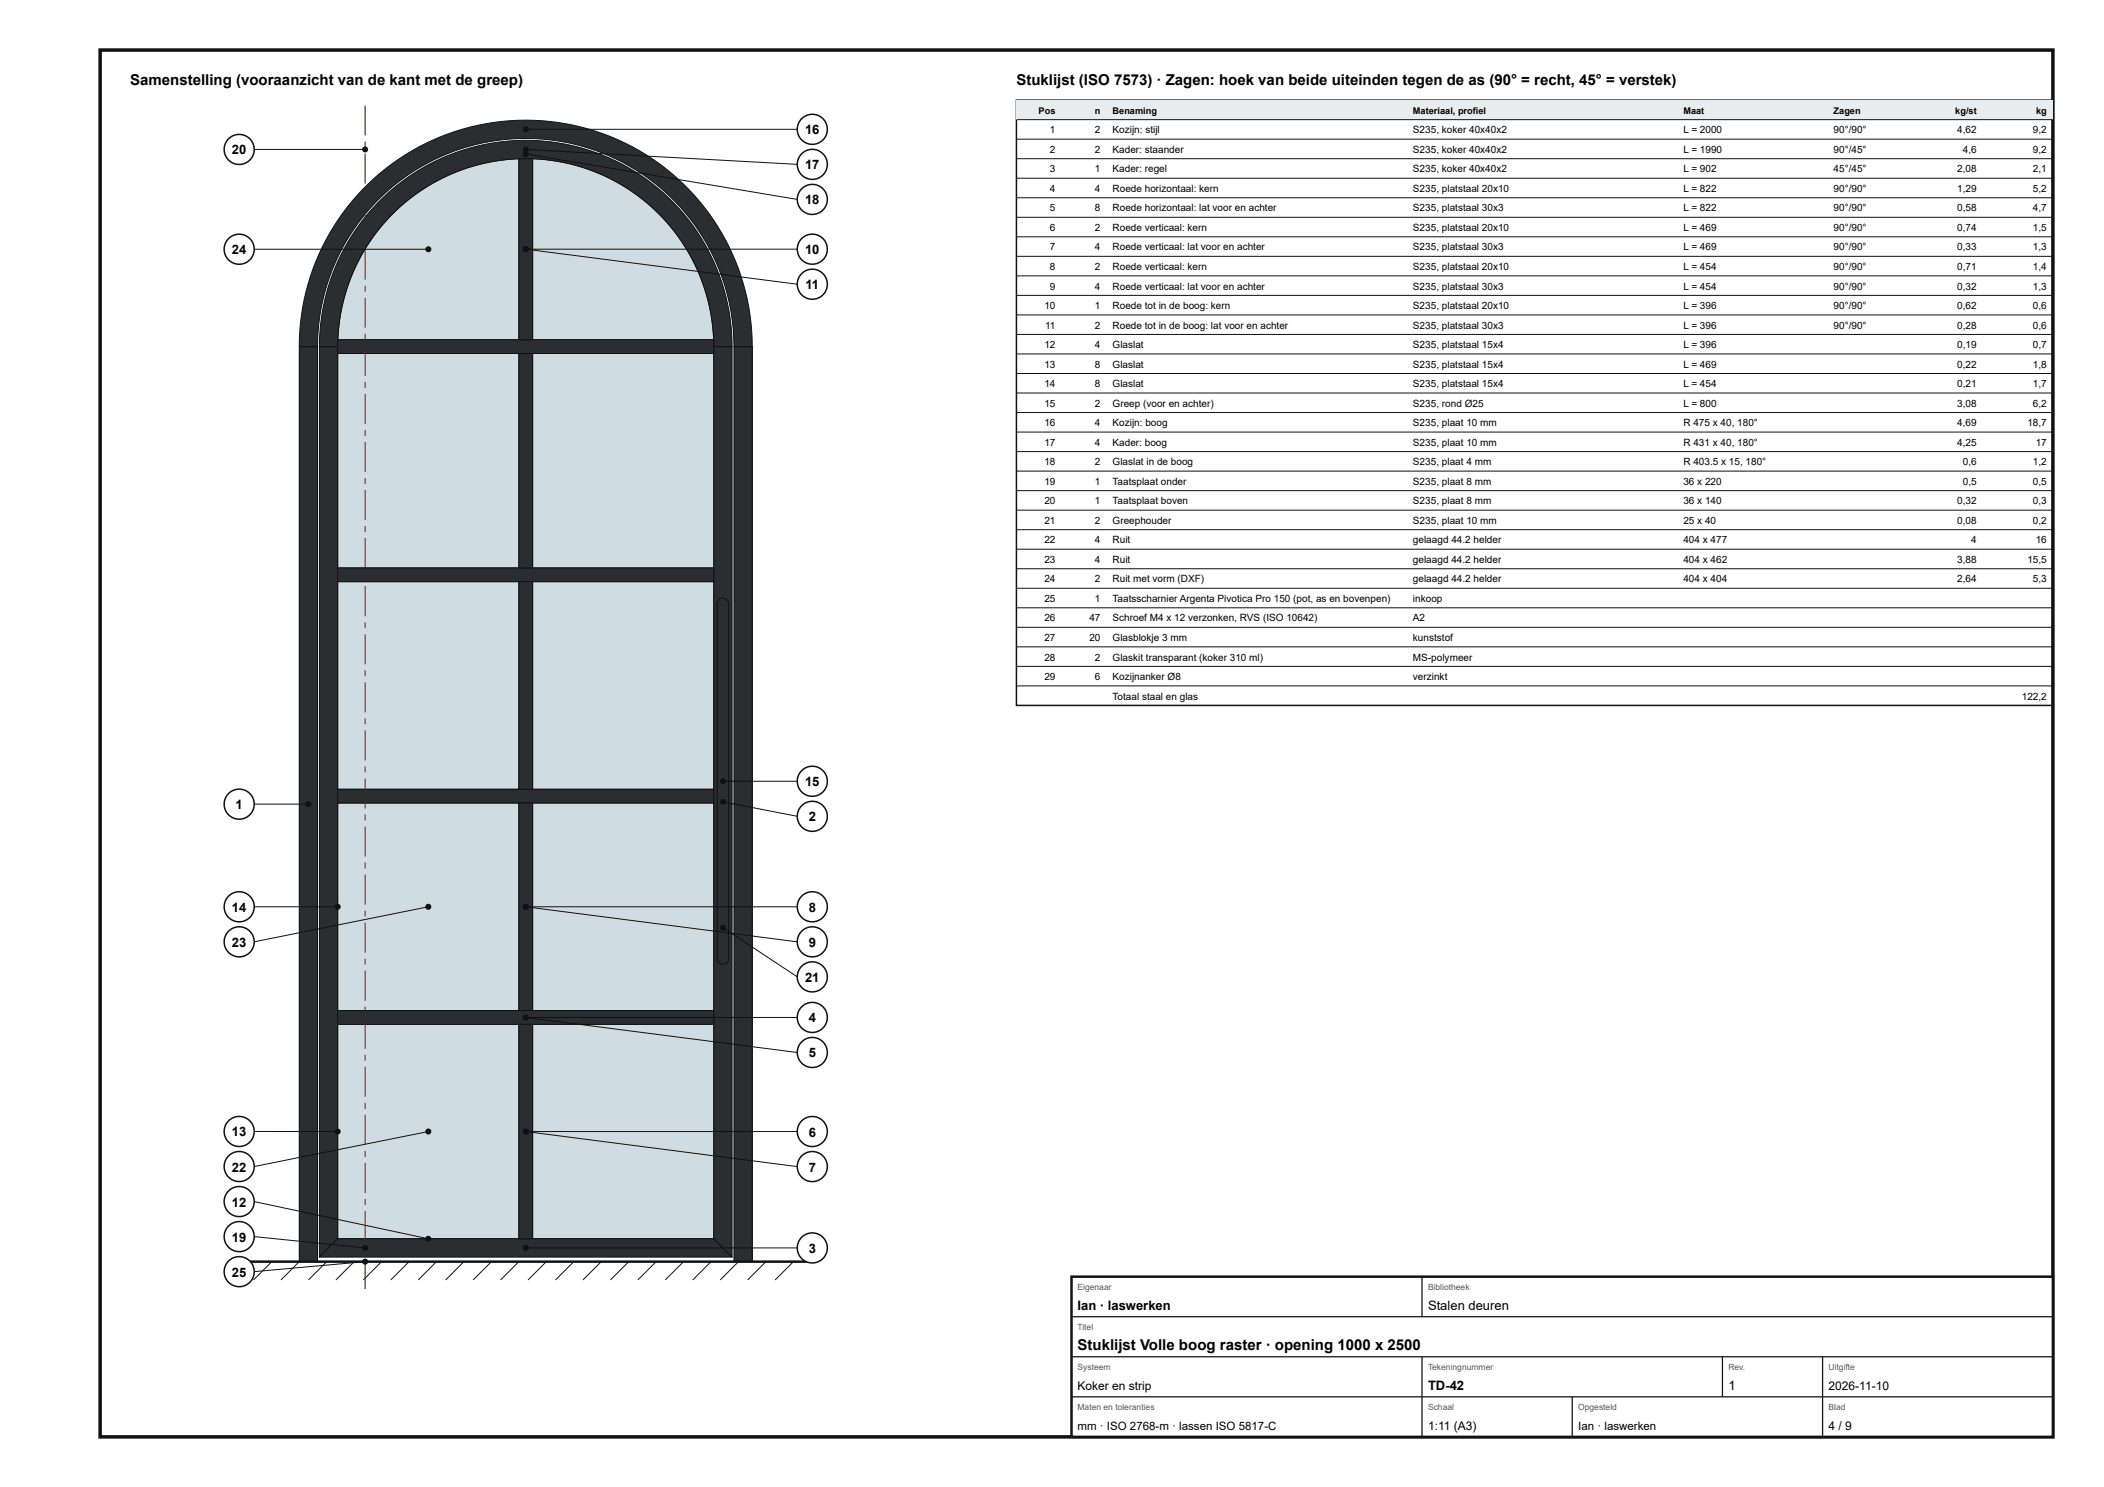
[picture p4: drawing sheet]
<svg xmlns="http://www.w3.org/2000/svg" width="420mm" height="297mm" viewBox="0 0 420 297" stroke-linecap="round" stroke-linejoin="round" font-family="sans-serif">
<path d="M20 10h390v277h-390z" fill="none" stroke="#111" stroke-width=".7" stroke-linecap="butt"/>
<path d="M67.4 204.6h36.2v42.8h-36.2z" fill="#cfdde3"/>
<path d="M67.4 204.6h36.2v42.8h-36.2z" fill="none" stroke="#111" stroke-width=".2"/>
<path d="M106.4 204.6h36.2v42.8h-36.2z" fill="#cfdde3"/>
<path d="M106.4 204.6h36.2v42.8h-36.2z" fill="none" stroke="#111" stroke-width=".2"/>
<path d="M67.4 160.4h36.2v41.4h-36.2z" fill="#cfdde3"/>
<path d="M67.4 160.4h36.2v41.4h-36.2z" fill="none" stroke="#111" stroke-width=".2"/>
<path d="M106.4 160.4h36.2v41.4h-36.2z" fill="#cfdde3"/>
<path d="M106.4 160.4h36.2v41.4h-36.2z" fill="none" stroke="#111" stroke-width=".2"/>
<path d="M67.4 116.2h36.2v41.4h-36.2z" fill="#cfdde3"/>
<path d="M67.4 116.2h36.2v41.4h-36.2z" fill="none" stroke="#111" stroke-width=".2"/>
<path d="M106.4 116.2h36.2v41.4h-36.2z" fill="#cfdde3"/>
<path d="M106.4 116.2h36.2v41.4h-36.2z" fill="none" stroke="#111" stroke-width=".2"/>
<path d="M67.4 70.6h36.2v42.8h-36.2z" fill="#cfdde3"/>
<path d="M67.4 70.6h36.2v42.8h-36.2z" fill="none" stroke="#111" stroke-width=".2"/>
<path d="M106.4 70.6h36.2v42.8h-36.2z" fill="#cfdde3"/>
<path d="M106.4 70.6h36.2v42.8h-36.2z" fill="none" stroke="#111" stroke-width=".2"/>
<path d="M78.4 42.7a37.5 37.5 0 0 1 25.2-11v36.2h-36.1a37.5 37.5 0 0 1 10.9-25.2z" fill="#cfdde3"/>
<path d="M78.4 42.7a37.5 37.5 0 0 1 25.2-11v36.2h-36.1a37.5 37.5 0 0 1 10.9-25.2z" fill="none" stroke="#111" stroke-width=".2"/>
<path d="M106.4 31.7a37.6 37.6 0 0 1 36.1 36.2h-36.1z" fill="#cfdde3"/>
<path d="M106.4 31.7a37.6 37.6 0 0 1 36.1 36.2h-36.1z" fill="none" stroke="#111" stroke-width=".2"/>
<path d="M59.8 69.2h3.6v182.8h-3.6z" fill="#2b2e31"/>
<path d="M59.8 69.2h3.6v182.8h-3.6z" fill="none" stroke="#111" stroke-width=".2"/>
<path d="M146.6 69.2h3.6v182.8h-3.6z" fill="#2b2e31"/>
<path d="M146.6 69.2h3.6v182.8h-3.6z" fill="none" stroke="#111" stroke-width=".2"/>
<path d="M72.5 37.8a45.2 45.2 0 0 1 49.4-10.5 45.2 45.2 0 0 1 28.3 41.9h-3.6a41.6 41.6 0 0 0-41.6-41.5 41.6 41.6 0 0 0-41.6 41.5h-3.6a45.2 45.2 0 0 1 12.7-31.4z" fill="#2b2e31"/>
<path d="M72.5 37.8a45.2 45.2 0 0 1 49.4-10.5 45.2 45.2 0 0 1 28.3 41.9h-3.6a41.6 41.6 0 0 0-41.6-41.5 41.6 41.6 0 0 0-41.6 41.5h-3.6a45.2 45.2 0 0 1 12.7-31.4z" fill="none" stroke="#111" stroke-width=".2"/>
<path d="M63.8 69.2h3.6v178.2l-3.6 3.7z" fill="#2b2e31"/>
<path d="M63.8 69.2h3.6v178.2l-3.6 3.7z" fill="none" stroke="#111" stroke-width=".2"/>
<path d="M142.6 69.2h3.6v181.9l-3.6-3.7z" fill="#2b2e31"/>
<path d="M142.6 69.2h3.6v181.9l-3.6-3.7z" fill="none" stroke="#111" stroke-width=".2"/>
<path d="M67.4 247.4h75.2l3.6 3.7h-82.4z" fill="#2b2e31"/>
<path d="M67.4 247.4h75.2l3.6 3.7h-82.4z" fill="none" stroke="#111" stroke-width=".2"/>
<path d="M75.3 40.6a41.2 41.2 0 0 1 45.1-9.6 41.2 41.2 0 0 1 25.8 38.2h-3.6a37.6 37.6 0 0 0-37.6-37.5 37.6 37.6 0 0 0-37.6 37.5h-3.6a41.2 41.2 0 0 1 11.5-28.6z" fill="#2b2e31"/>
<path d="M75.3 40.6a41.2 41.2 0 0 1 45.1-9.6 41.2 41.2 0 0 1 25.8 38.2h-3.6a37.6 37.6 0 0 0-37.6-37.5 37.6 37.6 0 0 0-37.6 37.5h-3.6a41.2 41.2 0 0 1 11.5-28.6z" fill="none" stroke="#111" stroke-width=".2"/>
<path d="M67.4 201.8h75.2v2.8h-75.2z" fill="#2b2e31"/>
<path d="M67.4 201.8h75.2v2.8h-75.2z" fill="none" stroke="#111" stroke-width=".2"/>
<path d="M67.4 157.6h75.2v2.8h-75.2z" fill="#2b2e31"/>
<path d="M67.4 157.6h75.2v2.8h-75.2z" fill="none" stroke="#111" stroke-width=".2"/>
<path d="M67.4 113.4h75.2v2.8h-75.2z" fill="#2b2e31"/>
<path d="M67.4 113.4h75.2v2.8h-75.2z" fill="none" stroke="#111" stroke-width=".2"/>
<path d="M103.6 204.6h2.8v42.8h-2.8z" fill="#2b2e31"/>
<path d="M103.6 204.6h2.8v42.8h-2.8z" fill="none" stroke="#111" stroke-width=".2"/>
<path d="M103.6 160.4h2.8v41.4h-2.8z" fill="#2b2e31"/>
<path d="M103.6 160.4h2.8v41.4h-2.8z" fill="none" stroke="#111" stroke-width=".2"/>
<path d="M103.6 116.2h2.8v41.4h-2.8z" fill="#2b2e31"/>
<path d="M103.6 116.2h2.8v41.4h-2.8z" fill="none" stroke="#111" stroke-width=".2"/>
<path d="M103.6 70.6h2.8v42.8h-2.8z" fill="#2b2e31"/>
<path d="M103.6 70.6h2.8v42.8h-2.8z" fill="none" stroke="#111" stroke-width=".2"/>
<path d="M67.4 67.9h75.2v2.7h-75.2z" fill="#2b2e31"/>
<path d="M67.4 67.9h75.2v2.7h-75.2z" fill="none" stroke="#111" stroke-width=".2"/>
<path d="M103.6 31.7h2.8v36.2h-2.8z" fill="#2b2e31"/>
<path d="M103.6 31.7h2.8v36.2h-2.8z" fill="none" stroke="#111" stroke-width=".2"/>
<path d="M72.8 251.5h.2v6h-.2zM72.8 249.1h.2v1.2h-.2zM72.8 241.9h.2v6h-.2zM72.8 239.5h.2v1.2h-.2zM72.8 232.3h.2v6h-.2zM72.8 229.9h.2v1.2h-.2zM72.8 222.7h.2v6h-.2zM72.8 220.3h.2v1.2h-.2zM72.8 213.1h.2v6h-.2zM72.8 210.7h.2v1.2h-.2zM72.8 203.5h.2v6h-.2zM72.8 201.1h.2v1.2h-.2zM72.8 193.9h.2v6h-.2zM72.8 191.5h.2v1.2h-.2zM72.8 184.3h.2v6h-.2zM72.8 181.9h.2v1.2h-.2zM72.8 174.7h.2v6h-.2zM72.8 172.3h.2v1.2h-.2zM72.8 165.1h.2v6h-.2zM72.8 162.7h.2v1.2h-.2zM72.8 155.5h.2v6h-.2zM72.8 153.1h.2v1.2h-.2zM72.8 145.9h.2v6h-.2zM72.8 143.5h.2v1.2h-.2zM72.8 136.3h.2v6h-.2zM72.8 133.9h.2v1.2h-.2zM72.8 126.7h.2v6h-.2zM72.8 124.3h.2v1.2h-.2zM72.8 117.1h.2v6h-.2zM72.8 114.7h.2v1.2h-.2zM72.8 107.5h.2v6h-.2zM72.8 105.1h.2v1.2h-.2zM72.8 97.9h.2v6h-.2zM72.8 95.5h.2v1.2h-.2zM72.8 88.3h.2v6h-.2zM72.8 85.9h.2v1.2h-.2zM72.8 78.7h.2v6h-.2zM72.8 76.3h.2v1.2h-.2zM72.8 69.1h.2v6h-.2zM72.8 66.7h.2v1.2h-.2zM72.8 59.5h.2v6h-.2zM72.8 57.1h.2v1.2h-.2zM72.8 49.9h.2v6h-.2zM72.8 47.5h.2v1.2h-.2zM72.8 40.3h.2v6h-.2zM72.8 37.9h.2v1.2h-.2zM72.8 30.7h.2v6h-.2zM72.8 28.3h.2v1.2h-.2zM72.8 21.1h.2v6h-.2z" fill="#b00"/>
<path d="M143.6 119.8a1.15 1.15 0 0 1 1.2-.2 1.15 1.15 0 0 1 .7 1v70.9a1.14 1.14 0 0 1-1.1 1.1 1.14 1.14 0 0 1-1.2-1.1v-70.9z" fill="#2b2e31"/>
<g fill="none" stroke="#111" stroke-width=".2">
<path d="M143.6 119.8a1.15 1.15 0 0 1 1.2-.2 1.15 1.15 0 0 1 .7 1v70.9a1.14 1.14 0 0 1-1.1 1.1 1.14 1.14 0 0 1-1.2-1.1v-70.9zM48.8 252l-3.7 3.7M54.3 252l-3.7 3.7M59.8 252l-3.7 3.7M65.2 252l-3.6 3.7M70.7 252l-3.6 3.7M76.2 252l-3.6 3.7M81.7 252l-3.7 3.7M87.2 252l-3.7 3.7M92.7 252l-3.7 3.7M98.1 252l-3.6 3.7M103.6 252l-3.6 3.7"/>
<path d="M109.1 252l-3.6 3.7M114.6 252l-3.7 3.7M120.1 252l-3.7 3.7M125.6 252l-3.7 3.7M131 252l-3.6 3.7M136.5 252l-3.6 3.7M142 252l-3.7 3.7M147.5 252l-3.7 3.7M153 252l-3.7 3.7M158.5 252l-3.7 3.7"/>
</g>
<path d="M48.8 252h112.4" fill="none" stroke="#111" stroke-width=".5"/>
<circle cx="72.9" cy="29.9" r=".6" fill="#111"/>
<path d="M50.8 29.8h22.1" fill="none" stroke="#111" stroke-width=".2"/>
<circle cx="47.8" cy="29.9" r="3" fill="#fff"/>
<circle cx="47.8" cy="29.9" r="3" fill="none" stroke="#111" stroke-width=".3"/>
<circle cx="85.5" cy="49.8" r=".6" fill="#111"/>
<path d="M50.8 49.8h34.7" fill="none" stroke="#111" stroke-width=".2"/>
<circle cx="47.8" cy="49.8" r="3" fill="#fff"/>
<circle cx="47.8" cy="49.8" r="3" fill="none" stroke="#111" stroke-width=".3"/>
<circle cx="61.6" cy="160.6" r=".6" fill="#111"/>
<path d="M50.8 160.6h10.8" fill="none" stroke="#111" stroke-width=".2"/>
<circle cx="47.8" cy="160.6" r="3" fill="#fff"/>
<circle cx="47.8" cy="160.6" r="3" fill="none" stroke="#111" stroke-width=".3"/>
<circle cx="67.4" cy="181.1" r=".6" fill="#111"/>
<path d="M50.8 181.1h16.6" fill="none" stroke="#111" stroke-width=".2"/>
<circle cx="47.8" cy="181.1" r="3" fill="#fff"/>
<circle cx="47.8" cy="181.1" r="3" fill="none" stroke="#111" stroke-width=".3"/>
<circle cx="85.5" cy="181.1" r=".6" fill="#111"/>
<path d="M85.5 181.1l-34.7 7" fill="none" stroke="#111" stroke-width=".2"/>
<circle cx="47.8" cy="188.1" r="3" fill="#fff"/>
<circle cx="47.8" cy="188.1" r="3" fill="none" stroke="#111" stroke-width=".3"/>
<circle cx="67.4" cy="226" r=".6" fill="#111"/>
<path d="M50.8 226h16.6" fill="none" stroke="#111" stroke-width=".2"/>
<circle cx="47.8" cy="226" r="3" fill="#fff"/>
<circle cx="47.8" cy="226" r="3" fill="none" stroke="#111" stroke-width=".3"/>
<circle cx="85.5" cy="226" r=".6" fill="#111"/>
<path d="M85.5 226l-34.7 7" fill="none" stroke="#111" stroke-width=".2"/>
<circle cx="47.8" cy="233" r="3" fill="#fff"/>
<circle cx="47.8" cy="233" r="3" fill="none" stroke="#111" stroke-width=".3"/>
<circle cx="85.5" cy="247.4" r=".6" fill="#111"/>
<path d="M50.8 240l34.7 7.4" fill="none" stroke="#111" stroke-width=".2"/>
<circle cx="47.8" cy="240" r="3" fill="#fff"/>
<circle cx="47.8" cy="240" r="3" fill="none" stroke="#111" stroke-width=".3"/>
<circle cx="72.9" cy="249.3" r=".6" fill="#111"/>
<path d="M50.8 247l22.1 2.3" fill="none" stroke="#111" stroke-width=".2"/>
<circle cx="47.8" cy="247" r="3" fill="#fff"/>
<circle cx="47.8" cy="247" r="3" fill="none" stroke="#111" stroke-width=".3"/>
<circle cx="72.9" cy="252" r=".6" fill="#111"/>
<path d="M72.9 252l-22.1 2" fill="none" stroke="#111" stroke-width=".2"/>
<circle cx="47.8" cy="254" r="3" fill="#fff"/>
<circle cx="47.8" cy="254" r="3" fill="none" stroke="#111" stroke-width=".3"/>
<circle cx="105" cy="25.8" r=".6" fill="#111"/>
<path d="M105 25.8h54.2" fill="none" stroke="#111" stroke-width=".2"/>
<circle cx="162.2" cy="25.8" r="3" fill="#fff"/>
<circle cx="162.2" cy="25.8" r="3" fill="none" stroke="#111" stroke-width=".3"/>
<circle cx="105" cy="29.9" r=".6" fill="#111"/>
<path d="M105 29.8l54.2 3" fill="none" stroke="#111" stroke-width=".2"/>
<circle cx="162.2" cy="32.8" r="3" fill="#fff"/>
<circle cx="162.2" cy="32.8" r="3" fill="none" stroke="#111" stroke-width=".3"/>
<circle cx="105" cy="30.8" r=".6" fill="#111"/>
<path d="M105 30.8l54.2 9" fill="none" stroke="#111" stroke-width=".2"/>
<circle cx="162.2" cy="39.8" r="3" fill="#fff"/>
<circle cx="162.2" cy="39.8" r="3" fill="none" stroke="#111" stroke-width=".3"/>
<circle cx="105" cy="49.8" r=".6" fill="#111"/>
<path d="M105 49.8h54.2" fill="none" stroke="#111" stroke-width=".2"/>
<circle cx="162.2" cy="49.8" r="3" fill="#fff"/>
<circle cx="162.2" cy="49.8" r="3" fill="none" stroke="#111" stroke-width=".3"/>
<circle cx="105" cy="49.8" r=".6" fill="#111"/>
<path d="M105 49.8l54.2 7" fill="none" stroke="#111" stroke-width=".2"/>
<circle cx="162.2" cy="56.8" r="3" fill="#fff"/>
<circle cx="162.2" cy="56.8" r="3" fill="none" stroke="#111" stroke-width=".3"/>
<circle cx="144.4" cy="156" r=".6" fill="#111"/>
<path d="M144.4 156h14.8" fill="none" stroke="#111" stroke-width=".2"/>
<circle cx="162.2" cy="156" r="3" fill="#fff"/>
<circle cx="162.2" cy="156" r="3" fill="none" stroke="#111" stroke-width=".3"/>
<circle cx="144.4" cy="160.2" r=".6" fill="#111"/>
<path d="M144.4 160.2l14.8 2.8" fill="none" stroke="#111" stroke-width=".2"/>
<circle cx="162.2" cy="163" r="3" fill="#fff"/>
<circle cx="162.2" cy="163" r="3" fill="none" stroke="#111" stroke-width=".3"/>
<circle cx="105" cy="181.1" r=".6" fill="#111"/>
<path d="M105 181.1h54.2" fill="none" stroke="#111" stroke-width=".2"/>
<circle cx="162.2" cy="181.1" r="3" fill="#fff"/>
<circle cx="162.2" cy="181.1" r="3" fill="none" stroke="#111" stroke-width=".3"/>
<circle cx="105" cy="181.1" r=".6" fill="#111"/>
<path d="M105 181.1l54.2 7" fill="none" stroke="#111" stroke-width=".2"/>
<circle cx="162.2" cy="188.1" r="3" fill="#fff"/>
<circle cx="162.2" cy="188.1" r="3" fill="none" stroke="#111" stroke-width=".3"/>
<circle cx="144.4" cy="185.3" r=".6" fill="#111"/>
<path d="M144.4 185.3l14.8 9.8" fill="none" stroke="#111" stroke-width=".2"/>
<circle cx="162.2" cy="195.1" r="3" fill="#fff"/>
<circle cx="162.2" cy="195.1" r="3" fill="none" stroke="#111" stroke-width=".3"/>
<circle cx="105" cy="203.2" r=".6" fill="#111"/>
<path d="M105 203.2h54.2" fill="none" stroke="#111" stroke-width=".2"/>
<circle cx="162.2" cy="203.2" r="3" fill="#fff"/>
<circle cx="162.2" cy="203.2" r="3" fill="none" stroke="#111" stroke-width=".3"/>
<circle cx="105" cy="203.2" r=".6" fill="#111"/>
<path d="M105 203.2l54.2 7" fill="none" stroke="#111" stroke-width=".2"/>
<circle cx="162.2" cy="210.2" r="3" fill="#fff"/>
<circle cx="162.2" cy="210.2" r="3" fill="none" stroke="#111" stroke-width=".3"/>
<circle cx="105" cy="226" r=".6" fill="#111"/>
<path d="M105 226h54.2" fill="none" stroke="#111" stroke-width=".2"/>
<circle cx="162.2" cy="226" r="3" fill="#fff"/>
<circle cx="162.2" cy="226" r="3" fill="none" stroke="#111" stroke-width=".3"/>
<circle cx="105" cy="226" r=".6" fill="#111"/>
<path d="M105 226l54.2 7" fill="none" stroke="#111" stroke-width=".2"/>
<circle cx="162.2" cy="233" r="3" fill="#fff"/>
<circle cx="162.2" cy="233" r="3" fill="none" stroke="#111" stroke-width=".3"/>
<circle cx="105" cy="249.3" r=".6" fill="#111"/>
<path d="M105 249.3h54.2" fill="none" stroke="#111" stroke-width=".2"/>
<circle cx="162.2" cy="249.3" r="3" fill="#fff"/>
<g fill="none" stroke="#111" stroke-width=".3">
<path d="M203 20h207v120.9h-207z"/>
<circle cx="162.2" cy="249.3" r="3"/>
</g>
<path d="M203 20h207v3.9h-207z" fill="#e9ecee"/>
<g fill="none" stroke="#111" stroke-width=".2">
<path d="M203 23.9h207M203 27.8h207M203 31.7h207M203 35.6h207M203 39.5h207M203 43.4h207M203 47.3h207M203 51.2h207M203 55.1h207M203 59h207M203 62.9h207M203 66.8h207"/>
<path d="M203 70.7h207M203 74.6h207M203 78.5h207M203 82.4h207M203 86.3h207M203 90.2h207M203 94.1h207M203 98h207M203 101.9h207M203 105.8h207M203 109.7h207M203 113.6h207"/>
<path d="M203 117.5h207M203 121.4h207M203 125.3h207M203 129.2h207M203 133.1h207M203 137h207"/>
</g>
<path d="M214 255h196v32h-196z" fill="#fff"/>
<path d="M214 255h196v32h-196z" fill="none" stroke="#111" stroke-width=".5"/>
<path d="M284 255v8M214 263h196M214 271h196M214 279h196M284 271v16M314 279v8M344 271v8M364 271v16" fill="none" stroke="#111" stroke-width=".25"/>
<g font-size="3">
<text x="26" y="17">Samenstelling (vooraanzicht van de kant met de greep)</text>
<text x="203" y="17">Stuklijst (ISO 7573) · Zagen: hoek van beide uiteinden tegen de as (90° = recht, 45° = verstek)</text>
<text x="215.2" y="269.6">Stuklijst Volle boog raster · opening 1000 x 2500</text>
</g>
<g font-size="2.6">
<text x="160.8" y="26.8">16</text>
<text x="46.3" y="30.8">20</text>
<text x="160.8" y="33.8">17</text>
<text x="160.8" y="40.8">18</text>
<text x="46.3" y="50.8">24</text>
<text x="160.8" y="50.8">10</text>
<text x="160.9" y="57.8">11</text>
<text x="47" y="161.6">1</text>
<text x="160.8" y="157">15</text>
<text x="161.5" y="164">2</text>
<text x="46.3" y="182.1">14</text>
<text x="161.5" y="182.1">8</text>
<text x="46.3" y="189.1">23</text>
<text x="161.5" y="189.1">9</text>
<text x="160.8" y="196.1">21</text>
<text x="161.5" y="204.2">4</text>
<text x="161.5" y="211.2">5</text>
<text x="46.3" y="227">13</text>
<text x="161.5" y="227">6</text>
<text x="46.3" y="234">22</text>
<text x="161.5" y="234">7</text>
<text x="46.3" y="241">12</text>
<text x="46.3" y="248">19</text>
<text x="161.5" y="250.3">3</text>
<text x="46.3" y="255">25</text>
<text x="215.2" y="261.6">Ian · laswerken</text>
<text x="285.2" y="261.6">Stalen deuren</text>
<text x="285.2" y="277.6">TD-42</text>
<text x="345.2" y="277.6">1</text>
</g>
<g font-size="2.4">
<text x="215.2" y="277.6">Koker en strip</text>
<text x="365.2" y="277.6">2026-11-10</text>
<text x="285.2" y="285.6">1:11 (A3)</text>
<text x="365.2" y="285.6">4 / 9</text>
</g>
<g font-size="2.3">
<text x="215.2" y="285.6">mm · ISO 2768-m · lassen ISO 5817-C</text>
<text x="315.2" y="285.6">Ian · laswerken</text>
</g>
<g font-size="2">
<text x="209.7" y="26.6">1</text>
<text x="218.7" y="26.6">2</text>
<text x="222.2" y="26.6">Kozijn: stijl</text>
<text x="282.2" y="26.6">S235, koker 40x40x2</text>
<text x="336.2" y="26.6">L = 2000</text>
<text x="366.2" y="26.6">90°/90°</text>
<text x="390.9" y="26.6">4,62</text>
<text x="406" y="26.6">9,2</text>
<text x="209.7" y="30.5">2</text>
<text x="209.7" y="34.4">3</text>
<text x="218.7" y="30.5">2</text>
<text x="218.7" y="34.4">1</text>
<text x="222.2" y="30.5">Kader: staander</text>
<text x="222.2" y="34.4">Kader: regel</text>
<text x="282.2" y="30.5">S235, koker 40x40x2</text>
<text x="282.2" y="34.4">S235, koker 40x40x2</text>
<text x="336.2" y="30.5">L = 1990</text>
<text x="336.2" y="34.4">L = 902</text>
<text x="366.2" y="30.5">90°/45°</text>
<text x="366.2" y="34.4">45°/45°</text>
<text x="390.9" y="34.4">2,08</text>
<text x="392" y="30.5">4,6</text>
<text x="406" y="30.5">9,2</text>
<text x="406" y="34.4">2,1</text>
<text x="209.7" y="38.3">4</text>
<text x="218.7" y="38.3">4</text>
<text x="222.2" y="38.3">Roede horizontaal: kern</text>
<text x="282.2" y="38.3">S235, platstaal 20x10</text>
<text x="336.2" y="38.3">L = 822</text>
<text x="366.2" y="38.3">90°/90°</text>
<text x="390.9" y="38.3">1,29</text>
<text x="406" y="38.3">5,2</text>
<text x="209.7" y="42.2">5</text>
<text x="209.7" y="46.1">6</text>
<text x="218.7" y="42.2">8</text>
<text x="218.7" y="46.1">2</text>
<text x="222.2" y="42.2">Roede horizontaal: lat voor en achter</text>
<text x="222.2" y="46.1">Roede verticaal: kern</text>
<text x="282.2" y="42.2">S235, platstaal 30x3</text>
<text x="282.2" y="46.1">S235, platstaal 20x10</text>
<text x="336.2" y="42.2">L = 822</text>
<text x="336.2" y="46.1">L = 469</text>
<text x="366.2" y="42.2">90°/90°</text>
<text x="366.2" y="46.1">90°/90°</text>
<text x="390.9" y="42.2">0,58</text>
<text x="390.9" y="46.1">0,74</text>
<text x="406" y="42.2">4,7</text>
<text x="406" y="46.1">1,5</text>
<text x="209.7" y="50">7</text>
<text x="209.7" y="53.9">8</text>
<text x="218.7" y="50">4</text>
<text x="218.7" y="53.9">2</text>
<text x="222.2" y="50">Roede verticaal: lat voor en achter</text>
<text x="222.2" y="53.9">Roede verticaal: kern</text>
<text x="282.2" y="50">S235, platstaal 30x3</text>
<text x="282.2" y="53.9">S235, platstaal 20x10</text>
<text x="336.2" y="50">L = 469</text>
<text x="336.2" y="53.9">L = 454</text>
<text x="366.2" y="50">90°/90°</text>
<text x="366.2" y="53.9">90°/90°</text>
<text x="390.9" y="50">0,33</text>
<text x="390.9" y="53.9">0,71</text>
<text x="406" y="50">1,3</text>
<text x="406" y="53.9">1,4</text>
<text x="209.7" y="57.8">9</text>
<text x="218.7" y="57.8">4</text>
<text x="222.2" y="57.8">Roede verticaal: lat voor en achter</text>
<text x="282.2" y="57.8">S235, platstaal 30x3</text>
<text x="336.2" y="57.8">L = 454</text>
<text x="366.2" y="57.8">90°/90°</text>
<text x="390.9" y="57.8">0,32</text>
<text x="406" y="57.8">1,3</text>
<text x="208.6" y="61.7">10</text>
<text x="208.7" y="65.6">11</text>
<text x="218.7" y="61.7">1</text>
<text x="218.7" y="65.6">2</text>
<text x="222.2" y="61.7">Roede tot in de boog: kern</text>
<text x="222.2" y="65.6">Roede tot in de boog: lat voor en achter</text>
<text x="282.2" y="61.7">S235, platstaal 20x10</text>
<text x="282.2" y="65.6">S235, platstaal 30x3</text>
<text x="336.2" y="61.7">L = 396</text>
<text x="336.2" y="65.6">L = 396</text>
<text x="366.2" y="61.7">90°/90°</text>
<text x="366.2" y="65.6">90°/90°</text>
<text x="390.9" y="61.7">0,62</text>
<text x="390.9" y="65.6">0,28</text>
<text x="406" y="61.7">0,6</text>
<text x="406" y="65.6">0,6</text>
<text x="208.6" y="69.5">12</text>
<text x="218.7" y="69.5">4</text>
<text x="222.2" y="69.5">Glaslat</text>
<text x="282.2" y="69.5">S235, platstaal 15x4</text>
<text x="336.2" y="69.5">L = 396</text>
<text x="390.9" y="69.5">0,19</text>
<text x="406" y="69.5">0,7</text>
<text x="208.6" y="73.4">13</text>
<text x="208.6" y="77.3">14</text>
<text x="218.7" y="73.4">8</text>
<text x="218.7" y="77.3">8</text>
<text x="222.2" y="73.4">Glaslat</text>
<text x="222.2" y="77.3">Glaslat</text>
<text x="282.2" y="73.4">S235, platstaal 15x4</text>
<text x="282.2" y="77.3">S235, platstaal 15x4</text>
<text x="336.2" y="73.4">L = 469</text>
<text x="336.2" y="77.3">L = 454</text>
<text x="390.9" y="73.4">0,22</text>
<text x="390.9" y="77.3">0,21</text>
<text x="406" y="73.4">1,8</text>
<text x="406" y="77.3">1,7</text>
<text x="208.6" y="81.2">15</text>
<text x="218.7" y="81.2">2</text>
<text x="222.2" y="81.2">Greep (voor en achter)</text>
<text x="282.2" y="81.2">S235, rond Ø25</text>
<text x="336.2" y="81.2">L = 800</text>
<text x="390.9" y="81.2">3,08</text>
<text x="406" y="81.2">6,2</text>
<text x="208.6" y="85.1">16</text>
<text x="208.6" y="89">17</text>
<text x="218.7" y="85.1">4</text>
<text x="218.7" y="89">4</text>
<text x="222.2" y="85.1">Kozijn: boog</text>
<text x="222.2" y="89">Kader: boog</text>
<text x="282.2" y="85.1">S235, plaat 10 mm</text>
<text x="282.2" y="89">S235, plaat 10 mm</text>
<text x="336.2" y="85.1">R 475 x 40, 180°</text>
<text x="336.2" y="89">R 431 x 40, 180°</text>
<text x="390.9" y="85.1">4,69</text>
<text x="390.9" y="89">4,25</text>
<text x="404.9" y="85.1">18,7</text>
<text x="406.6" y="89">17</text>
<text x="208.6" y="92.9">18</text>
<text x="218.7" y="92.9">2</text>
<text x="222.2" y="92.9">Glaslat in de boog</text>
<text x="282.2" y="92.9">S235, plaat 4 mm</text>
<text x="336.2" y="92.9">R 403.5 x 15, 180°</text>
<text x="392" y="92.9">0,6</text>
<text x="406" y="92.9">1,2</text>
<text x="208.6" y="96.8">19</text>
<text x="208.6" y="100.7">20</text>
<text x="218.7" y="96.8">1</text>
<text x="218.7" y="100.7">1</text>
<text x="222.2" y="96.8">Taatsplaat onder</text>
<text x="222.2" y="100.7">Taatsplaat boven</text>
<text x="282.2" y="96.8">S235, plaat 8 mm</text>
<text x="282.2" y="100.7">S235, plaat 8 mm</text>
<text x="336.2" y="96.8">36 x 220</text>
<text x="336.2" y="100.7">36 x 140</text>
<text x="390.9" y="100.7">0,32</text>
<text x="392" y="96.8">0,5</text>
<text x="406" y="96.8">0,5</text>
<text x="406" y="100.7">0,3</text>
<text x="208.6" y="104.6">21</text>
<text x="218.7" y="104.6">2</text>
<text x="222.2" y="104.6">Greephouder</text>
<text x="282.2" y="104.6">S235, plaat 10 mm</text>
<text x="336.2" y="104.6">25 x 40</text>
<text x="390.9" y="104.6">0,08</text>
<text x="406" y="104.6">0,2</text>
<text x="208.6" y="108.5">22</text>
<text x="208.6" y="112.4">23</text>
<text x="218.7" y="108.5">4</text>
<text x="218.7" y="112.4">4</text>
<text x="222.2" y="108.5">Ruit</text>
<text x="222.2" y="112.4">Ruit</text>
<text x="282.2" y="108.5">gelaagd 44.2 helder</text>
<text x="282.2" y="112.4">gelaagd 44.2 helder</text>
<text x="336.2" y="108.5">404 x 477</text>
<text x="336.2" y="112.4">404 x 462</text>
<text x="390.9" y="112.4">3,88</text>
<text x="393.7" y="108.5">4</text>
<text x="404.9" y="112.4">15,5</text>
<text x="406.6" y="108.5">16</text>
<text x="208.6" y="116.3">24</text>
<text x="218.7" y="116.3">2</text>
<text x="222.2" y="116.3">Ruit met vorm (DXF)</text>
<text x="282.2" y="116.3">gelaagd 44.2 helder</text>
<text x="336.2" y="116.3">404 x 404</text>
<text x="390.9" y="116.3">2,64</text>
<text x="406" y="116.3">5,3</text>
<text x="208.6" y="120.2">25</text>
<text x="208.6" y="124.1">26</text>
<text x="217.6" y="124.1">47</text>
<text x="218.7" y="120.2">1</text>
<text x="222.2" y="120.2">Taatsscharnier Argenta Pivotica Pro 150 (pot, as en bovenpen)</text>
<text x="222.2" y="124.1">Schroef M4 x 12 verzonken, RVS (ISO 10642)</text>
<text x="282.2" y="120.2">inkoop</text>
<text x="282.2" y="124.1">A2</text>
<text x="208.6" y="128">27</text>
<text x="208.6" y="131.9">28</text>
<text x="217.6" y="128">20</text>
<text x="218.7" y="131.9">2</text>
<text x="222.2" y="128">Glasblokje 3 mm</text>
<text x="222.2" y="131.9">Glaskit transparant (koker 310 ml)</text>
<text x="282.2" y="128">kunststof</text>
<text x="282.2" y="131.9">MS-polymeer</text>
<text x="208.6" y="135.8">29</text>
<text x="218.7" y="135.8">6</text>
<text x="222.2" y="135.8">Kozijnanker Ø8</text>
<text x="282.2" y="135.8">verzinkt</text>
<text x="222.2" y="139.7">Totaal staal en glas</text>
<text x="403.8" y="139.7">122,2</text>
</g>
<g font-size="1.8">
<text x="207.4" y="22.7">Pos</text>
<text x="218.7" y="22.7">n</text>
<text x="222.2" y="22.7">Benaming</text>
<text x="282.2" y="22.7">Materiaal, profiel</text>
<text x="336.2" y="22.7">Maat</text>
<text x="366.2" y="22.7">Zagen</text>
<text x="390.5" y="22.7">kg/st</text>
<text x="406.6" y="22.7">kg</text>
</g>
<g font-size="1.7" fill="#555">
<text x="215.2" y="257.6">Eigenaar</text>
<text x="285.2" y="257.6">Bibliotheek</text>
<text x="215.2" y="265.6">Titel</text>
<text x="215.2" y="273.6">Systeem</text>
<text x="285.2" y="273.6">Tekeningnummer</text>
<text x="345.2" y="273.6">Rev.</text>
<text x="365.2" y="273.6">Uitgifte</text>
<text x="215.2" y="281.6">Maten en toleranties</text>
<text x="285.2" y="281.6">Schaal</text>
<text x="315.2" y="281.6">Opgesteld</text>
<text x="365.2" y="281.6">Blad</text>
</g>
</svg>
